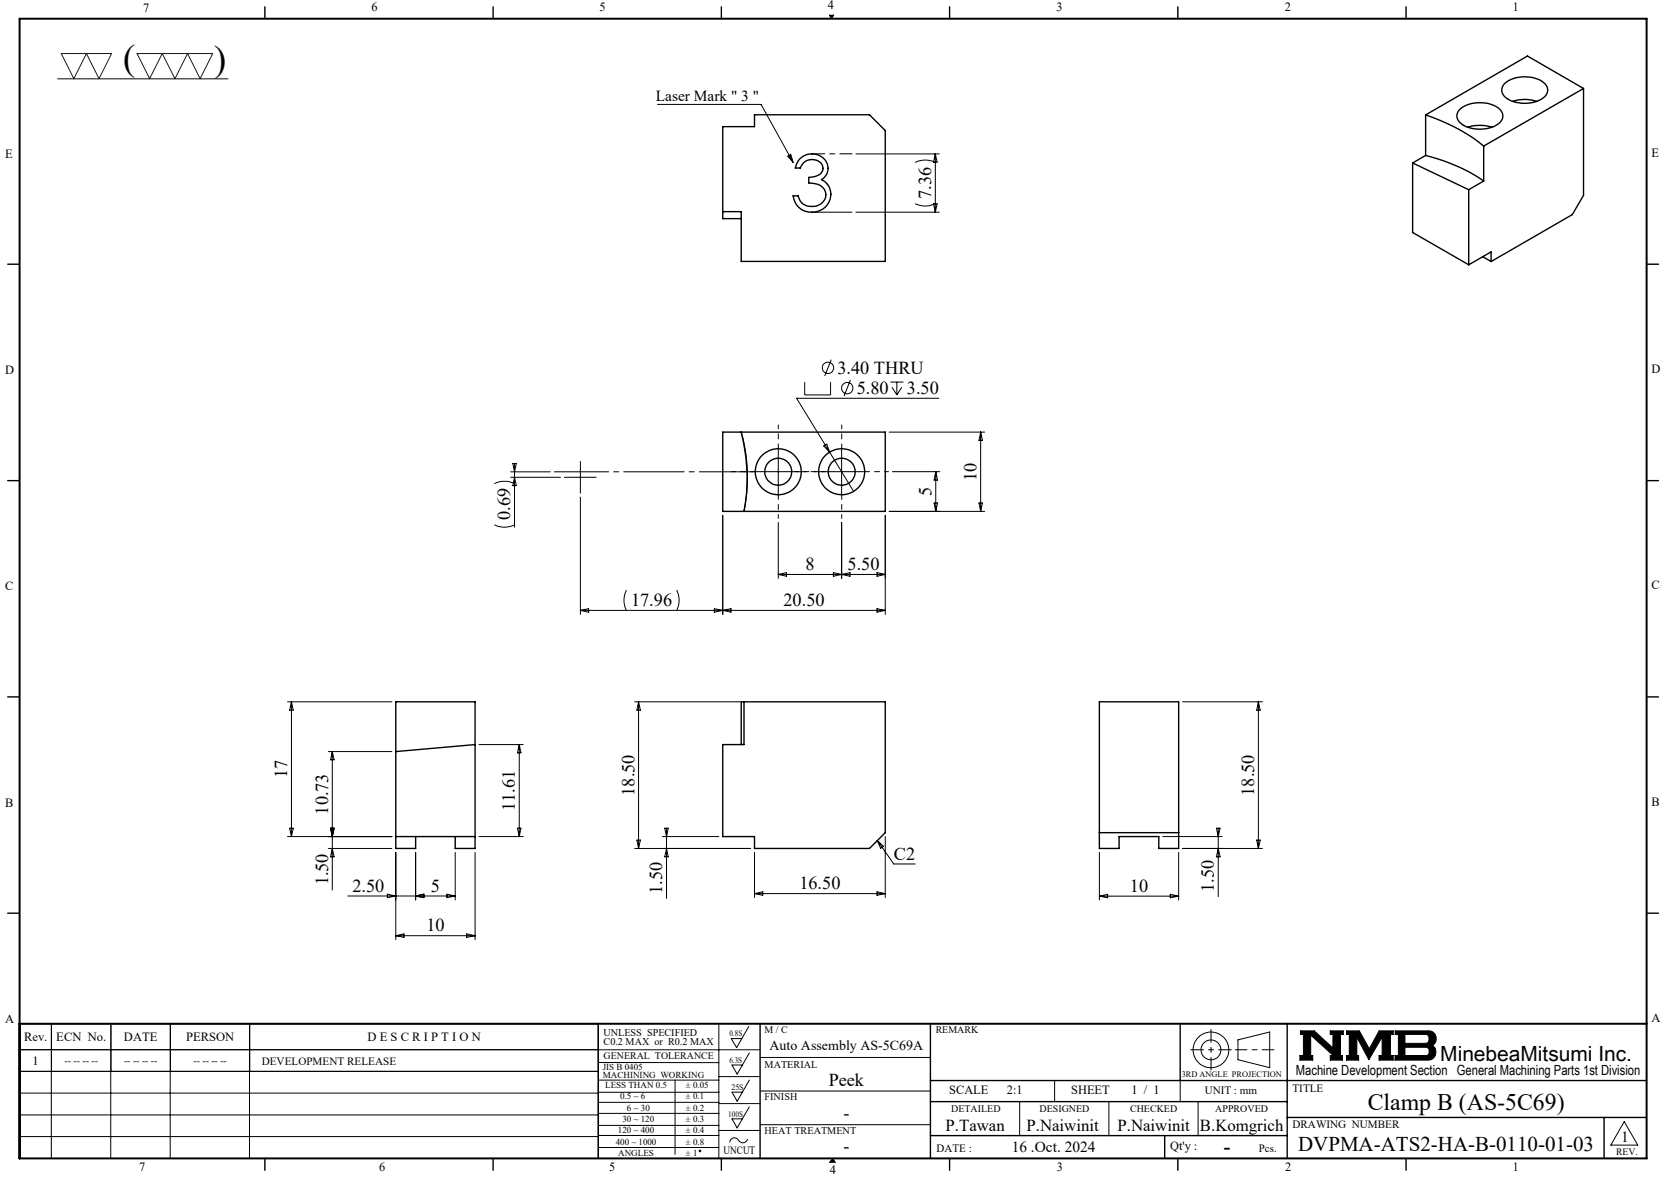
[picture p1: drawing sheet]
<svg xmlns="http://www.w3.org/2000/svg" width="420mm" height="297mm" viewBox="0 0 420 297" stroke-linecap="round" stroke-linejoin="round" font-family="sans-serif">
<g fill="none" stroke="#000" stroke-width=".25">
<path d="M14.5 19.9h43M209.2 3.8h1.1l-.6 .9zM165.9 26.3h26.1l8.1 14.7M198.7 39.4l.8-.5 .6 2.1zM215.9 38.8h21M235.9 38.8v14.7M235.9 38.8l.5 2.1h-.9zM204.8 53.5h10.1M215.9 53.5h21M230.8 51.4l1 .3a5.7 5.7 0 0 0 4.1-.3M230.8 41l1-.4 1.4-.2 1.7 .2 1 .4M235.5 51.4h.9l-.5 2.1z"/>
<path d="M203 96.4v3.3h6.5v-3.3M209.7 90.8l-1.7 4.1M214.5 95.9l-1.6 4.1M224.6 96.4h3.3M225 97.7l1.2 2M226.2 96.4v3.3M227.5 97.7l-1.3 2M128.8 119.1h10M129.4 117h.8l-.4 2.1zM129.8 117v16M146.4 116.4v8.1M187 109a41.7 41.7 0 0 1 .7 20"/>
<path d="M190.3 119h12M196.3 113v12M206.3 119h12M207.8 112.5l.8-.4 .7 2zM212.3 113v12M224.3 109h24.1M225.1 119h12M236 119v10M236 119l.5 2.1h-.9zM236.8 100.5h-35.9l14.4 23.5M247.4 109v20M247.4 109l.4 2.1h-.9z"/>
<path d="M124.7 132.4l1 .4 1.4 .2 1.4-.1 1.3-.5M124.7 122.1a5.7 5.7 0 0 1 5.1 0M128.8 120.4h12.6M129.8 120.4l.4 2.2h-.8zM142.4 120.4h8M146.4 125.4v29.6M182.3 130v25M196.3 131.8v14.1M212.3 131.8v14.1M223.3 130v25M235.6 126.9h.9l-.5 2.1zM246.9 126.9h.9l-.4 2.1z"/>
<path d="M248.4 129h-24.1M146.4 154h76.9M146.4 154l2.1-.4v.9zM158 148.9l-.3 .7a5.7 5.7 0 0 0 .3 4.4M170.7 148.9l.4 1 .2 1.4-.1 1.4-.5 1.3M180.2 153.6l2.1 .4-2.1 .5zM182.3 154l2.1-.4v.9zM196.3 145h27M196.3 145l2.1-.5v.9zM210.2 144.5l2.1 .5-2.1 .4zM212.3 145l2.1-.5v.9zM221.2 144.5l2.1 .5-2.1 .4z"/>
<path d="M221.2 153.6l2.1 .4-2.1 .5zM72.5 177.1h26.3M73.5 177.1v34M73.5 177.1l.5 2.1h-.9zM160.1 177.1h26.6M161.1 177.1l.4 2.1h-.8zM161.1 177.1v37M298.3 177.1h20.2M317.4 177.1l.5 2.1h-.9zM317.4 177.1v37M82.8 189.6h16M83.8 189.6v35"/>
<path d="M83.8 189.6l.5 2.1h-.9zM120.8 187.9h11.2M131 187.9v23.2M131 187.9l.4 2.1h-.9zM72.5 211.1h26.3M73.1 209h.9l-.5 2.1zM82.8 214.1h16M83.4 209h.9l-.5 2.1zM83.8 214.1l.5 2.1h-.9zM99.8 215.1v22M104.8 215.1v12M114.8 215.1v12"/>
<path d="M119.8 215.1v22M120.8 211.1h11.2M130.5 209h.9l-.4 2.1zM160.1 214.1h29.2M160.7 212h.8l-.4 2.1zM167.1 211.1h14.2M167.7 209h.9l-.5 2.1zM168.1 209v17.7M168.1 214.1l.5 2.1h-.9zM190.3 215.1v11.4M221.3 212.1l1.6 1.5-.8 .5zM221.3 212.1l4.2 5.9h5.4"/>
<path d="M223.3 211.1v15.4M277.3 215.1v12M293.3 211.1h15M297.3 215.1v12M298.3 214.1h20.2M306.8 209h1l-.5 2.1zM307.3 214.1l.5 2.1h-1zM307.3 209v17.3M317 212h.9l-.5 2.1zM87.7 226.1h27.1M97.7 225.6l2.1 .5-2.1 .4zM99.8 236.1h20"/>
<path d="M99.8 236.1l2.1-.4v.8zM104.8 226.1l2.1-.5v.9zM112.7 225.6l2.1 .5-2.1 .4zM117.7 235.7l2.1 .4-2.1 .4zM190.3 225.5h33M190.3 225.5l2.1-.5v.9zM221.2 225l2.1 .5-2.1 .4zM277.3 226.1h20M277.3 226.1l2.1-.4v.9zM295.2 225.7l2.1 .4-2.1 .5zM12.9 258.3v34M13 258.3v12"/>
<path d="M27.9 258.3v34M28 258.3v12M42.9 258.3v34M43 258.3v12M62.9 258.3v34M63 258.3v12M150.9 258.3v34M181.3 258.3v34M188.9 259l-3.1 5.4-1.3-2.3h2.6M4.9 264.9h186.8M4.9 275.8h146M5 270.3v-12h146v12l-146.1 .1"/>
<path d="M5 264.9h146M150.9 278.2h30.4M150.9 275.6h30.4M150.9 272.6h30.4M150.9 268.1h30.4M170.3 272.6v18.7M181.3 271.7h10.4M181.3 278.5h10.4M189 279.3l-3.1 5.3-1.3-2.3h2.7M189 265.7l-3.1 5.3-1.3-2.3h2.7M189 272.6l-3.1 5.3-1.3-2.3h2.7M191.7 266.8h43"/>
<path d="M191.7 275.3h43M257.2 278v8.6M266 272.7v5.3M279.7 278v8.6M297.7 272.7v5.3M302.2 278v8.6M312.3 262.4l8-2v9l-8-2zM328 260.1h3.5l4.7 4.3v-3.4h-.6v-.9h3.2v.9h-.7v5.3h.5v1.2h-3v-1.2h.7l-5.7-5.1v5.1h.6v1.2h-3.3v-1.2h.9v-5.3h-.8zM339.7 260.1h3.2l2.5 4.6 2.5-4.6h3.5v.9h-.7v5.3h.7v1.2h-3.5v-1.2h.8v-4.6l-3.4 5.7-3-5.7v4.6h.4v1.2h-3v-1.2h.7v-5.3h-.7zM351.9 260.1h8.4a1.97 1.97 0 0 1 1.9 1.5 1.97 1.97 0 0 1-.9 2.2 2.03 2.03 0 0 1 .8 2.2 2.03 2.03 0 0 1-1.8 1.5h-8.4v-1.2h.8v-5.3h-.8zM354.4 261h5.4l.6 .5v1.2l-.4 .5-.3 .1h-5.3zM354.4 264.3h5.4l.6 .4 .1 1a.79 .79 0 0 1-.8 .6h-5.3z"/>
<path d="M4.9 281.3h146M4.9 286.8h146M150.9 280.9h30.4M150.9 286.5h30.4M150.9 284h30.4M150.9 289.6h30.4M181.3 285.3h10.4M188.6 287.4a1.29 1.29 0 0 1-1.2 1 1.29 1.29 0 0 1-1.3-.9 1.14 1.14 0 0 0-1.3-.3 1.14 1.14 0 0 0-.7 1.1M191.7 283.8h43M210 292.3l.7 1M409.7 283l3.4 6h-6.8z"/>
<circle cx="208.9" cy="92.8" r="1.43"/>
<circle cx="213.7" cy="97.9" r="1.43"/>
<circle cx="305.5" cy="264.9" r="2.51"/>
<circle cx="305.5" cy="264.9" r="4.5"/>
<circle cx="176.6" cy="290.4" r=".2"/>
</g>
<path d="M311.6 264.9h9.7" fill="none" stroke="#000" stroke-width=".25" stroke-dasharray="15.2 1.3 1.3 1.3" stroke-dashoffset="12.3"/>
<path d="M305.5 259.8v10.2M300.4 264.9h10.2" fill="none" stroke="#000" stroke-width=".25" stroke-dasharray="15.2 1.3 1.3 1.3" stroke-dashoffset="12"/>
<g fill="none" stroke="#000" stroke-width=".35">
<path d="M66.8 1.7v3M124.4 1.7v3M182 1.7v3M239.5 1.7v3M297.1 1.7v3M354.7 1.7v3M359.6 29a46.3 46.3 0 0 1 14.7 7.9M359.6 39.2a43.7 43.7 0 0 1 14.7 6.5M359.6 29v10.2M359.6 39.2l-3.3 1.9M368.4 27.5a8.5 8.5 0 0 1 10 .2 2.38 2.38 0 0 1-.9 3.9 8.6 8.6 0 0 1-9.2-.6 2.22 2.22 0 0 1 .1-3.5zM370.3 32.1l2.1-.4a9.4 9.4 0 0 1 3.9 .4"/>
<path d="M374.3 36.9v8.8M379.4 21.2a8.2 8.2 0 0 1 10.3-.1 2.48 2.48 0 0 1-1.3 4.1 8.5 8.5 0 0 1-9-1 2.17 2.17 0 0 1 0-3zM381.6 25.6l1.2-.3a10.2 10.2 0 0 1 4.8 .3M399.5 22.3l-25.2 14.6M399.5 22.3v27l-2.9 4.8-20.5 11.9M399.5 22.3l-14.2-8.2-25.7 14.9M182.3 53.4h4.7v12.6h36.3v-33.1l-4-3.9h-29v3h-8v23.2h4.7M201.8 40a4.1 4.1 0 0 1 4.5-.9 4.1 4.1 0 0 1 2.5 3.9l-.5 1.3-1.1 1a4.4 4.4 0 0 1 2.2 5.2 4.4 4.4 0 0 1-4.6 3 4.6 4.6 0 0 1-4.7-4.1h1.2a3.6 3.6 0 0 0 3.4 2.7 3.6 3.6 0 0 0 3.6-2.4 3 3 0 0 0-3.1-3.4l-1.2-.1v-1.4a3.2 3.2 0 0 0 3.6-1.9 2.52 2.52 0 0 0-3.3-2.6 2.94 2.94 0 0 0-2.4 2.1h-1.3l.4-1.2zM356.3 41.1l14.2 6.8M356.3 41.1v17.6l14.2 8.1M370.5 47.9v18.9M374.3 45.7l-3.8 2.2"/>
<path d="M1.9 66.7h3M374 64.8l2.1 1.2M376.1 66v-2.4l-5.6 3.2M415.4 66.7h3M182.3 109h41v20h-41zM187 109a46.8 46.8 0 0 1 .7 20M1.9 121.3h3M415.4 121.3h3M1.9 175.9h3M187.6 177.1h-.6v10.8M187.7 177.1h35.6v33l-4 4h-29v-3h-8v-23.2h5.4zM277.3 177.1h20v37h-5v-3h-10v3h-5z"/>
<path d="M415.4 175.9h3M119.8 187.9l-20 1.7M99.8 211.1h20M104.8 211.1v3h-5v-37h20v37h-5v-3M277.3 210.1h20M1.9 230.4h3M415.4 230.4h3M150.9 258.3v34M191.7 258.3v34M234.7 258.3v34M297.7 258.3v14.4M324.7 258.3v34"/>
<path d="M234.7 272.7h180.7M234.7 278h90M66.8 292.3v3M124.4 292.3v3M182 292.3v3M234.7 286.6h90M239.5 292.3v3M293.8 286.6v5.7M297.1 292.3v3M324.7 282h90.7M354.7 292.3v3M404.6 282v10.3"/>
<circle cx="196.3" cy="119" r="3.4"/>
<circle cx="196.3" cy="119" r="5.8"/>
<circle cx="212.3" cy="119" r="3.4"/>
<circle cx="212.3" cy="119" r="5.8"/>
</g>
<path d="M4.9 4.7h410.5v287.6h-410.5zM4.9 258.3h410.5" fill="none" stroke="#000" stroke-width=".5"/>
<path d="M210 292.3l-.7 1h1.4" fill="none" stroke="#00f" stroke-width=".25"/>
<g fill="#000">
<path d="M210 292.3l.7 1h-1.4z"/>
<path d="M209.2 3.8l.5 .9 .6-.9zM328 260.1v.9h.8v5.3h-.9v1.2h3.3v-1.2h-.6v-5.1l5.7 5.1h-.7v1.2h3v-1.2h-.5v-5.3h.7v-.9h-3.2v.9h.6v3.4l-4.7-4.3zM351.9 260.1v.9h.8v5.3h-.8v1.2h8.6l.7-.2 .6-.5 .4-.8v-.8l-.3-.8-.6-.6 .8-.8 .2-1.3-.5-.9-.5-.5-.6-.2zM354.4 264.3h5.4l.6 .4 .1 1-.6 .6h-5.5zM354.4 261l5.5 .1 .5 .5v1.1l-.3 .5-.3 .1h-5.4zM339.7 260.1v.9h.7v5.3h-.7v1.2h3v-1.2h-.4v-4.6l3 5.7 3.4-5.7v4.6h-.8v1.2h3.5v-1.2h-.7v-5.3h.7v-.9h-3.5l-2.5 4.6-2.5-4.6z" fill-rule="evenodd"/>
</g>
<path d="M190.3 119h-5.8M196.3 113v-5.8M202.3 119h5.8M206.3 119h-5.8M212.3 113v-5.8M218.3 119h5.8M196.3 125v5.8M212.3 125v5.8" fill="none" stroke="#000" stroke-width=".25" stroke-dasharray="15.2 1.3 1.3 1.3" stroke-dashoffset="14.2"/>
<path d="M205 38.8h9.9" fill="none" stroke="#000" stroke-width=".25" stroke-dasharray="15.2 1.3 1.3 1.3" stroke-dashoffset="12.2"/>
<path d="M190.1 119.1h-50.3" fill="none" stroke="#000" stroke-width=".25" stroke-dasharray="15.2 1.3 1.3 1.3" stroke-dashoffset="1.5"/>
<path d="M15.5 13.5h12.7l-3.2 6.4-3.2-6.4-3.2 6.4zM34.6 13.5h19.1l-3.2 6.4-3.2-6.4-3.2 6.4-3.2-6.4-3.2 6.4z" fill="none" stroke="#191924" stroke-width=".25"/>
<path d="M198.7 39.4l.8-.5 .6 2.1z" fill="#000"/>
<g font-size="9.2">
<text x="31.1" y="17.7">(</text>
<text x="54" y="17.8">)</text>
</g>
<text font-size="6" x="345" y="280">Clamp B (AS-5C69)</text>
<g font-size="5.3">
<text x="363.3" y="267.7">MinebeaMitsumi Inc.</text>
<text x="327.4" y="290.4">DVPMA-ATS2-HA-B-0110-01-03</text>
</g>
<text font-size="4.9" x="308.8" y="290.9">-</text>
<g font-size="4.6">
<text x="234.9" y="50.2" transform="rotate(-90 234.9 50.2)">7.36</text>
<text x="211.2" y="94.3">3.40 THRU</text>
<text x="216.1" y="99.4">5.80</text>
<text x="228.8" y="99.4">3.50</text>
<text x="235" y="125.2" transform="rotate(-90 235 125.2)">5</text>
<text x="246.3" y="121.3" transform="rotate(-90 246.3 121.3)">10</text>
<text x="128.7" y="131.3" transform="rotate(-90 128.7 131.3)">0.69</text>
<text x="203.2" y="143.8">8</text>
<text x="213.8" y="143.8">5.50</text>
<text x="159.2" y="152.9">17.96</text>
<text x="197.6" y="152.9">20.50</text>
<text x="72.4" y="196.4" transform="rotate(-90 72.4 196.4)">17</text>
<text x="160" y="200.8" transform="rotate(-90 160 200.8)">18.50</text>
<text x="316.4" y="200.8" transform="rotate(-90 316.4 200.8)">18.50</text>
<text x="82.8" y="205.5" transform="rotate(-90 82.8 205.5)">10.73</text>
<text x="129.9" y="204.7" transform="rotate(-90 129.9 204.7)">11.61</text>
<text x="225.5" y="216.9">C2</text>
<text x="82.8" y="223.4" transform="rotate(-90 82.8 223.4)">1.50</text>
<text x="88.9" y="225">2.50</text>
<text x="108.7" y="225">5</text>
<text x="167" y="225.5" transform="rotate(-90 167 225.5)">1.50</text>
<text x="201.6" y="224.4">16.50</text>
<text x="285" y="225">10</text>
<text x="306.2" y="225.1" transform="rotate(-90 306.2 225.1)">1.50</text>
<text x="107.5" y="235">10</text>
<text x="209" y="274.1">Peek</text>
<text x="212.7" y="282.4">-</text>
<text x="212.8" y="290.6">-</text>
</g>
<g font-size="4.2">
<text x="238.5" y="285.5">P.Tawan</text>
<text x="258.9" y="285.5">P.Naiwinit</text>
<text x="281.9" y="285.5">P.Naiwinit</text>
<text x="302.7" y="285.5">B.Komgrich</text>
</g>
<g font-size="3.9">
<text x="165.4" y="25.4">Laser Mark &quot; 3 &quot;</text>
<text x="255.2" y="290.6">16 .Oct. 2024</text>
<text x="408.9" y="288.2">1</text>
</g>
<g font-size="3.5">
<text x="194.1" y="265">Auto Assembly AS-5C69A</text>
<text x="326.9" y="271.4">Machine Development Section General Machining Parts 1st Division</text>
</g>
<g font-size="3.2">
<text x="36.1" y="2.9">7</text>
<text x="93.7" y="2.8">6</text>
<text x="151.3" y="2.8">5</text>
<text x="208.8" y="2.2">4</text>
<text x="266.5" y="2.8">3</text>
<text x="324.1" y="2.8">2</text>
<text x="381.6" y="2.8">1</text>
<text x="1.3" y="39.8">E</text>
<text x="416.6" y="39.5">E</text>
<text x="1.3" y="94.3">D</text>
<text x="416.6" y="94.1">D</text>
<text x="1.3" y="148.9">C</text>
<text x="416.6" y="148.7">C</text>
<text x="1.3" y="203.6">B</text>
<text x="416.6" y="203.3">B</text>
<text x="416.6" y="258">A</text>
<text x="1.3" y="258.1">A</text>
<text x="6.1" y="262.7">Rev.</text>
<text x="14.2" y="262.7">ECN No.</text>
<text x="31.3" y="262.7">DATE</text>
<text x="46.9" y="262.7">PERSON</text>
<text x="92.7" y="262.7">D E S C R I P T I O N</text>
<text x="8.2" y="268.7">1</text>
<text x="239.4" y="276.2">SCALE</text>
<text x="254" y="276.2">2:1</text>
<text x="270.2" y="276.2">SHEET</text>
<text x="285.4" y="276.2">1 / 1</text>
<text x="295.2" y="290.1">Qt'y :</text>
<text x="35.1" y="295.5">7</text>
<text x="95.7" y="295.6">6</text>
<text x="153.6" y="295.6">5</text>
<text x="209.3" y="296.3">4</text>
<text x="266.6" y="295.6">3</text>
<text x="324.2" y="295.6">2</text>
<text x="381.6" y="295.6">1</text>
</g>
<g font-size="2.8">
<text x="66" y="268.6">DEVELOPMENT RELEASE</text>
<text x="326" y="275.4">TITLE</text>
<text x="303.9" y="276.2">UNIT : mm</text>
<text x="326" y="284.7">DRAWING NUMBER</text>
<text x="182.5" y="291.2">UNCUT</text>
<text x="236.3" y="290.7">DATE :</text>
<text x="317.6" y="290.6">Pcs.</text>
</g>
<g font-size="2.6">
<text x="152.2" y="261.3">UNLESS SPECIFIED</text>
<text x="152.2" y="263.7">C0.2 MAX or R0.2 MAX</text>
<text x="192.9" y="269.4">MATERIAL</text>
<text x="192.9" y="277.7">FINISH</text>
<text x="192.9" y="286.3">HEAT TREATMENT</text>
</g>
<g font-size="2.5">
<text x="192.9" y="260.7">M / C</text>
<text x="236" y="260.7">REMARK</text>
<text x="16.3" y="268.5">-- -- -- --</text>
<text x="31.3" y="268.5">-- -- -- --</text>
<text x="48.8" y="268.5">-- -- -- --</text>
<text x="152.3" y="267.3">GENERAL TOLERANCE</text>
<text x="239.9" y="280.5">DETAILED</text>
<text x="262.2" y="280.5">DESIGNED</text>
<text x="285.1" y="280.5">CHECKED</text>
<text x="306.6" y="280.5">APPROVED</text>
<text x="407.7" y="291.5">REV.</text>
</g>
<g font-size="2.3">
<text x="152.1" y="270">JIS B 0405</text>
<text x="152.1" y="272.1">MACHINING WORKING</text>
<text x="152.7" y="274.6">LESS THAN 0.5</text>
<text x="173" y="274.6">± 0.05</text>
<text x="156.4" y="277.4">0.5 ~ 6</text>
<text x="158.1" y="280.3">6 ~ 30</text>
<text x="173" y="277.4">± 0.1</text>
<text x="173" y="280.3">± 0.2</text>
<text x="155.9" y="286">120 ~ 400</text>
<text x="157" y="283.2">30 ~ 120</text>
<text x="173" y="283.2">± 0.3</text>
<text x="173" y="286">± 0.4</text>
<text x="155.3" y="288.9">400 ~ 1000</text>
<text x="155.9" y="291.7">ANGLES</text>
<text x="173" y="288.9">± 0.8</text>
<text x="173" y="291.7">± 1</text>
</g>
<g font-size="2.1">
<text x="184" y="261.5">0.8S</text>
<text x="184" y="268.1">6.3S</text>
<text x="184.5" y="275">25S</text>
<text x="298.1" y="271.8">3RD ANGLE PROJECTION</text>
<text x="183.7" y="281.9">100S</text>
</g>
</svg>
